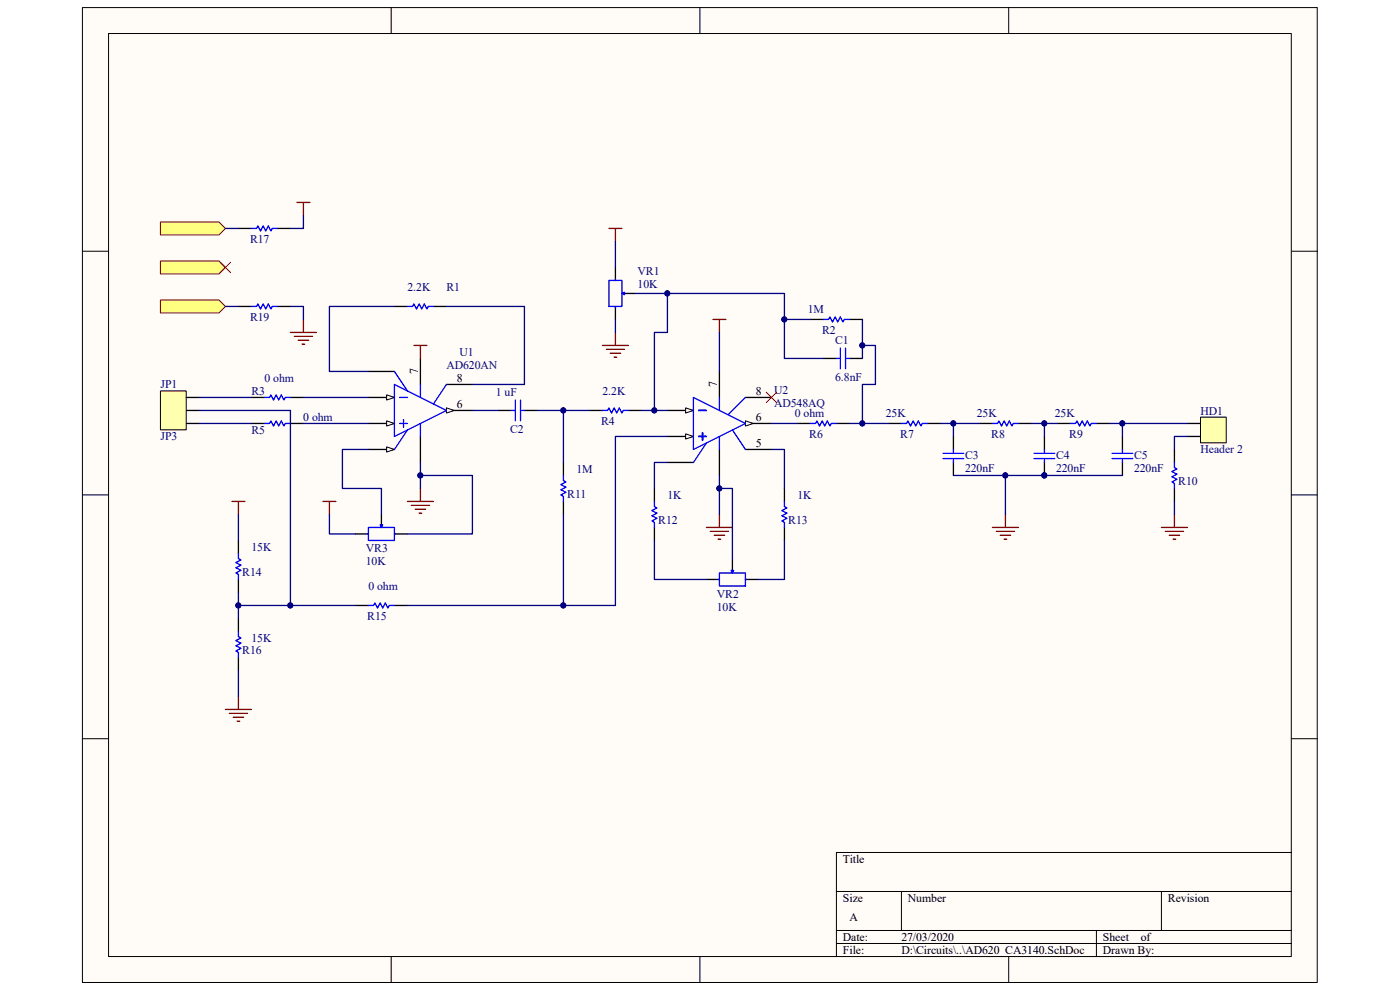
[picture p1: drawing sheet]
<svg xmlns="http://www.w3.org/2000/svg" width="297mm" height="210mm" viewBox="0 0 297 210" stroke-linecap="round" stroke-linejoin="round" font-family="sans-serif">
<path d="M17.5 1.7h261.9v206.7h-261.9z" fill="#fffcf8"/>
<path d="M17.5 1.6h261.9v206.8h-261.9z" fill="none" stroke="#000" stroke-width=".21"/>
<path d="M23.1 7.2h250.8v195.7h-250.8z" fill="#fffcf8"/>
<g fill="none" stroke="#000" stroke-width=".21">
<path d="M23 7.1h250.9v195.8h-250.9zM83 1.6v5.5M148.5 1.6v5.5M214 1.6v5.5M17.5 53.3h5.5M274 53.3h5.5M17.5 105h5.5M274 105h5.5M17.5 156.7h5.5M274 156.7h5.5M177.4 189.1h96.6M177.4 197.4h96.6"/>
<path d="M191.2 189.1v8.3M232.6 197.4v5.5M246.4 189.1v8.3M274 180.8h-96.6v22.1M83 202.9v5.5M148.5 202.9v5.5M177.4 200.1h96.6M214 202.9v5.5"/>
</g>
<path d="M78.2 78.8h5.5M78.2 84.3h5.5" fill="none" stroke="#000" stroke-width=".28"/>
<path d="M82 83.8l1.7 .5-1.7 .6z" fill="#fffcf8"/>
<path d="M82 83.8l1.7 .5-1.7 .6z" fill="none" stroke="#000" stroke-width=".21"/>
<path d="M78.2 89.8h5.5" fill="none" stroke="#000" stroke-width=".28"/>
<path d="M82 89.3l1.7 .5-1.7 .6z" fill="#fffcf8"/>
<path d="M82 89.3l1.7 .5-1.7 .6z" fill="none" stroke="#000" stroke-width=".21"/>
<path d="M78.2 95.3h5.5M89.2 92.6v5.5" fill="none" stroke="#000" stroke-width=".28"/>
<path d="M82 94.8l1.7 .5-1.7 .6z" fill="#fffcf8"/>
<path d="M82 94.8l1.7 .5-1.7 .6z" fill="none" stroke="#000" stroke-width=".21"/>
<path d="M94.7 87.1h5.5" fill="none" stroke="#000" stroke-width=".28"/>
<path d="M94.7 86.5l1.7 .6-1.7 .5z" fill="#fffcf8"/>
<path d="M94.7 86.5l1.7 .6-1.7 .5z" fill="none" stroke="#000" stroke-width=".21"/>
<g fill="none" stroke="#000" stroke-width=".28">
<path d="M83.7 65h2.7M89.2 76v5.6M91.9 65h2.8M39.5 87.1h2.8M39.5 89.8h2.8M53.3 84.3h2.8M53.3 89.8h2.8M61.6 84.3h2.8M61.6 89.8h2.8M94.7 81.6h5.5M105.7 87.1h2.8M111.3 87.1h2.7"/>
<path d="M119.5 98.1v2.8M125 87.1h2.8M133.3 87.1h2.8M50.6 114.6v2.8M119.5 106.4v2.7M50.6 122.9v2.8M50.6 131.2v2.7M50.6 139.5v2.7M75.4 128.4h2.8M83.7 128.4h2.7"/>
</g>
<g fill="none" stroke="#00f" stroke-width=".28">
<path d="M83.7 78.8l2.7 4.1M86.4 65h1.1l.3-.5 .6 1.1 .5-1.1 .6 1.1 .5-1.1 .6 1.1 .2-.6h1.1M56.1 84.3h1.1l.3-.5 .5 1.1 .6-1.1 .5 1.1 .6-1.1 .5 1.1 .3-.6h1.1M56.1 89.8h1.1l.3-.5 .5 1.1 .6-1.1 .5 1.1 .6-1.1 .5 1.1 .3-.6h1.1M83.7 81.6l11 5.5-11 5.5zM84.8 84.3h1.6M84.8 89.8h1.6M85.6 89v1.7M86.4 91.2l-2.7 4.1M89.2 81.6v2.7M89.2 89.8v2.8M94.7 81.6l-2.8 4.1"/>
<path d="M108.5 87.1h.8M109.3 84.9v4.4M110.4 84.9v4.4M110.4 87.1h.9M127.8 87.1h1.1l.3-.6 .5 1.1 .6-1.1 .5 1.1 .6-1.1 .5 1.1 .3-.5h1.1M50.6 117.4v1.1l.5 .3-1.1 .5 1.1 .6-1.1 .5 1.1 .6-1.1 .5 .6 .3v1.1M119.5 100.9v1.1l.6 .2-1.1 .6 1.1 .5-1.1 .6 1.1 .5-1.1 .6 .5 .3v1.1M50.6 133.9v1.2l.5 .2-1.1 .6 1.1 .5-1.1 .6 1.1 .5-1.1 .6 .6 .3v1.1M78.2 128.4h1.1l.2-.5 .6 1.1 .5-1.1 .6 1.1 .5-1.1 .6 1.1 .3-.6h1.1"/>
</g>
<g fill="none" stroke="#800000" stroke-width=".28">
<path d="M87.8 73.3h2.8M89.2 73.3v2.7M49.2 106.4h2.8M50.6 106.4v2.7M86.4 106.4h5.5M87.3 107.2h3.8M88.1 108h2.2M88.9 108.9h.6M89.2 103.6v2.8M47.8 150.5h5.5M48.6 151.3h3.9M49.5 152.1h2.2"/>
<path d="M50.3 153h.6M50.6 147.7v2.8"/>
</g>
<path d="M34.1 83h5.4v8.2h-5.4z" fill="#ffffb0"/>
<path d="M34 82.9h5.5v8.3h-5.5z" fill="none" stroke="#000" stroke-width=".21"/>
<path d="M39.5 84.3h2.8M141.6 92.6h5.5M158.1 84.3h5.6M158.1 95.3h5.6" fill="none" stroke="#000" stroke-width=".28"/>
<path d="M145.4 92l1.7 .6-1.7 .5z" fill="#fffcf8"/>
<path d="M145.4 92l1.7 .6-1.7 .5z" fill="none" stroke="#000" stroke-width=".21"/>
<path d="M141.6 87.1h5.5" fill="none" stroke="#000" stroke-width=".28"/>
<path d="M145.4 86.5l1.7 .6-1.7 .5z" fill="#fffcf8"/>
<path d="M145.4 86.5l1.7 .6-1.7 .5z" fill="none" stroke="#000" stroke-width=".21"/>
<path d="M158.1 89.8h5.6" fill="none" stroke="#000" stroke-width=".28"/>
<path d="M158.1 89.3l1.7 .5-1.7 .6z" fill="#fffcf8"/>
<path d="M158.1 89.3l1.7 .5-1.7 .6z" fill="none" stroke="#000" stroke-width=".21"/>
<path d="M152.6 78.8v5.5M141.6 98.1h5.5M152.6 95.3v5.6M155.4 118.8v2.7M149.9 122.9h2.7M158.1 122.9h2.8" fill="none" stroke="#000" stroke-width=".28"/>
<g fill="none" stroke="#00f" stroke-width=".28">
<path d="M147.1 84.3l11 5.5-11 5.5zM148.2 87.1h1.7M148.2 92.6h1.7M149 91.8v1.6M149.9 94l-2.8 4.1M152.6 84.3v2.8M152.6 92.6v2.7M155.4 91.2l2.7 4.1M158.1 84.3l-3.5 3.6M152.3 122.9h.3M152.6 121.5h5.5v2.8h-5.5zM155.4 121.3v.2"/>
<path d="M158.1 122.9h.3"/>
</g>
<path d="M151.2 67.8h2.8M152.6 67.8v2.7M149.9 111.9h5.5M150.7 112.7h3.9M151.5 113.5h2.2M152.3 114.4h.6M152.6 109.1v2.8" fill="none" stroke="#800000" stroke-width=".28"/>
<path d="M155.1 121h.6l-.3 .5z" fill="#00f"/>
<path d="M129.2 59.5h2.7v5.5h-2.7zM130.6 59.2v.3M130.6 65v.3M131.9 62.2h.3M138.8 106.4v1.1l.6 .2-1.1 .6 1.1 .6-1.1 .5 1.1 .6-1.1 .5 .5 .3v1.1M166.4 106.4v1.1l.6 .2-1.1 .6 1.1 .6-1.1 .5 1.1 .6-1.1 .5 .5 .3v1.1M155.1 121h.6l-.3 .5z" fill="none" stroke="#00f" stroke-width=".28"/>
<path d="M130.6 56.7v2.8M130.6 65v2.8M131.9 62.2h2.8M138.8 103.6v2.8M138.8 111.9v2.7M166.4 103.6v2.8M166.4 111.9v2.7" fill="none" stroke="#000" stroke-width=".28"/>
<path d="M131.9 62.2l.6-.2v.5z" fill="#00f"/>
<g fill="none" stroke="#00f" stroke-width=".28">
<path d="M131.9 62.2l.6-.2v.5zM171.9 89.8h1.1l.3-.5 .6 1.1 .5-1.1 .6 1.1 .5-1.1 .6 1.1 .2-.6h1.1M191.2 89.8h1.1l.3-.5 .6 1.1 .5-1.1 .6 1.1 .5-1.1 .6 1.1 .2-.6h1.1M200.1 96.2h4.4M200.1 97.3h4.4M202.3 95.3v.9M202.3 97.3v.8M210.5 89.8h1.1l.3-.5 .6 1.1 .5-1.1 .6 1.1 .5-1.1 .6 1.1 .2-.6h1.2M219.4 96.2h4.4M219.4 97.3h4.4M221.6 95.3v.9M221.6 97.3v.8"/>
<path d="M227.1 89.8h1.1l.3-.5 .5 1.1 .6-1.1 .5 1.1 .6-1.1 .5 1.1 .3-.6h1.1M235.9 96.2h4.4M235.9 97.3h4.4M238.1 95.3v.9M238.1 97.3v.8"/>
</g>
<g fill="none" stroke="#000" stroke-width=".28">
<path d="M169.2 89.8h2.7M177.4 89.8h2.8M188.5 89.8h2.7M196.7 89.8h2.8M202.3 92.6v2.7M202.3 98.1v2.8M207.8 89.8h2.7M216.1 89.8h2.7M221.6 92.6v2.7M221.6 98.1v2.8M224.3 89.8h2.8M232.6 89.8h2.8"/>
<path d="M238.1 92.6v2.7M238.1 98.1v2.8M251.9 89.8h2.8M251.9 92.6h2.8"/>
</g>
<circle cx="221.5" cy="100.8" r=".53" fill="#000080" stroke="#000080" stroke-width=".21"/>
<path d="M210.5 111.9h5.6M211.4 112.7h3.8M212.2 113.5h2.2M213 114.4h.6M213.3 109.1v2.8" fill="none" stroke="#800000" stroke-width=".28"/>
<path d="M254.7 88.5h5.4v5.4h-5.4z" fill="#ffffb0"/>
<path d="M254.7 88.5h5.4v5.4h-5.4z" fill="none" stroke="#000" stroke-width=".21"/>
<path d="M171.9 67.8h2.8M174.7 76h2.7M180.2 67.8h2.8M180.2 76h2.8M249.1 95.3v2.8M75.4 113.3h2.8M80.9 109.1v2.8M83.7 113.3h2.7M249.1 103.6v2.8" fill="none" stroke="#000" stroke-width=".28"/>
<path d="M174.7 67.8h1.1l.3-.6 .5 1.1 .6-1.1 .5 1.1 .6-1.1 .5 1.1 .3-.5h1.1M177.4 76h.9M178.3 73.8v4.4M179.4 73.8v4.4M179.4 76h.8M249.1 98.1v1.1l.6 .3-1.1 .5 1.1 .6-1.1 .5 1.1 .6-1.1 .5 .5 .3v1.1M77.9 113.3h.3M78.2 111.9h5.5v2.7h-5.5zM80.9 111.6v.3M83.7 113.3h.2" fill="none" stroke="#00f" stroke-width=".28"/>
<path d="M129.2 48.5h2.7M130.6 48.5v2.7M127.8 73.3h5.5M128.6 74.1h3.9M129.5 74.9h2.2M130.3 75.8h.5M130.6 70.5v2.8M246.4 111.9h5.5M247.2 112.7h3.9M248 113.5h2.2M248.9 114.4h.5M249.1 109.1v2.8" fill="none" stroke="#800000" stroke-width=".28"/>
<path d="M80.6 111.3h.6l-.3 .6z" fill="#00f"/>
<path d="M80.6 111.3h.6l-.3 .6z" fill="none" stroke="#00f" stroke-width=".28"/>
<g fill="none" stroke="#000080" stroke-width=".28">
<path d="M130.6 51.2v5.5M83.7 65h-13.8v13.8h8.3M94.7 65h16.6v16.6h-11.1M130.6 67.8v2.7M134.7 62.2h31.7v5.6M141.6 62.2v8.3h-2.8v16.6M152.6 70.5v8.3M171.9 67.8h-5.5v8.2h8.3M183 67.8v8.2M183 73.3h2.7v8.3h-2.7v8.2M42.3 87.1h19.3v41.3M42.3 84.3h11"/>
<path d="M42.3 89.8h11M64.4 84.3h13.8M64.4 89.8h13.8M78.2 95.3h-5.6v8.3h8.3v5.5M89.2 98.1v5.5M100.2 87.1h5.5M114 87.1h5.5v11M119.5 87.1h5.5M136.1 87.1h5.5M141.6 92.6h-11v35.8h-11.1M141.6 98.1h-2.8v5.5M163.7 95.3h2.7v8.3"/>
<path d="M163.7 89.8h5.5M180.2 89.8h8.3M199.5 89.8h8.3M202.3 89.8v2.8M218.8 89.8h5.5M221.6 89.8v2.8M235.4 89.8h2.7v2.8M238.1 89.8h13.8M251.9 92.6h-2.8v2.7M50.6 109.1v5.5M69.9 109.1v4.2h5.5M89.2 100.9h11v12.4h-13.8"/>
<path d="M119.5 109.1v19.3h-33.1M138.8 114.6v8.3h11.1M152.6 100.9v8.2M152.6 103.6h2.8v15.2M166.4 114.6v8.3h-5.5M202.3 100.9h35.8M213.3 100.9v8.2M249.1 106.4v2.7M50.6 125.7v5.5M50.6 128.4h24.8M50.6 142.2v5.5"/>
</g>
<g fill="#000080" stroke="#000080" stroke-width=".21">
<circle cx="50.5" cy="128.4" r=".53"/>
<circle cx="119.5" cy="87.1" r=".53"/>
<circle cx="119.5" cy="128.4" r=".53"/>
<circle cx="61.6" cy="128.4" r=".53"/>
<circle cx="138.8" cy="87.1" r=".53"/>
<circle cx="152.6" cy="103.6" r=".53"/>
<circle cx="182.9" cy="89.8" r=".53"/>
<circle cx="202.2" cy="89.8" r=".53"/>
<circle cx="221.5" cy="89.8" r=".53"/>
<circle cx="238.1" cy="89.8" r=".53"/>
<circle cx="221.5" cy="100.8" r=".53"/>
<circle cx="213.3" cy="100.8" r=".53"/>
<circle cx="182.9" cy="73.3" r=".53"/>
<circle cx="166.4" cy="67.7" r=".53"/>
<circle cx="141.6" cy="62.2" r=".53"/>
<circle cx="89.2" cy="100.8" r=".53"/>
</g>
<path d="M68.5 106.4h2.8M69.9 106.4v2.7" fill="none" stroke="#800000" stroke-width=".28"/>
<g fill="#ffff80" stroke="#800000" stroke-width=".21">
<path d="M34 47.1h12.4l1.4 1.4-1.4 1.3h-12.4z" fill-rule="evenodd"/>
<path d="M34 55.4h12.4l1.4 1.3-1.4 1.4h-12.4z" fill-rule="evenodd"/>
<path d="M34 63.6h12.4l1.4 1.4-1.4 1.4h-12.4z" fill-rule="evenodd"/>
</g>
<path d="M63 42.9h2.7M64.4 42.9v2.8M61.6 70.5h5.5M62.4 71.3h3.9M63.3 72.2h2.2M64.1 73h.5M64.4 67.8v2.7" fill="none" stroke="#800000" stroke-width=".28"/>
<path d="M50.6 48.5h2.7M58.9 48.5h2.7M50.6 65h2.7M58.9 65h2.7" fill="none" stroke="#000" stroke-width=".28"/>
<path d="M53.3 48.5h1.1l.3-.6 .6 1.1 .5-1.1 .6 1.1 .5-1.1 .6 1.1 .2-.5h1.2M53.3 65h1.1l.3-.5 .6 1.1 .5-1.1 .6 1.1 .5-1.1 .6 1.1 .2-.6h1.2" fill="none" stroke="#00f" stroke-width=".28"/>
<path d="M47.8 48.5h2.8M64.4 45.7v2.8h-2.8M47.8 65h2.8M61.6 65h2.8v2.8" fill="none" stroke="#000080" stroke-width=".28"/>
<path d="M46.7 55.6l2.2 2.2M48.9 55.6l-2.2 2.2M162.5 83.2l2.3 2.2M164.8 83.2l-2.3 2.2" fill="none" stroke="#f00" stroke-width=".21"/>
<g font-size="2.5" fill="#000080">
<text x="53" y="51.5">R17</text>
<text x="135.3" y="58.4">VR1</text>
<text x="86.4" y="61.7">2.2K</text>
<text x="94.7" y="61.7">R1</text>
<text x="135.3" y="61.2">10K</text>
<text x="53" y="68.1">R19</text>
<text x="171.4" y="66.4">1M</text>
<text x="174.4" y="70.8">R2</text>
<text x="97.4" y="75.5">U1</text>
<text x="177.2" y="73">C1</text>
<text x="34" y="82.4">JP1</text>
<text x="53.3" y="83.8">R3</text>
<text x="56.1" y="81">0 ohm</text>
<text x="94.7" y="78.3">AD620AN</text>
<text x="127.8" y="83.8">2.2K</text>
<text x="164.2" y="83.5">U2</text>
<text x="177.2" y="80.7">6.8nF</text>
<text x="64.3" y="89.3">0 ohm</text>
<text x="105.2" y="84">1 uF</text>
<text x="164.2" y="86.2">AD548AQ</text>
<text x="168.6" y="88.5">0 ohm</text>
<text x="187.9" y="88.5">25K</text>
<text x="207.2" y="88.5">25K</text>
<text x="223.8" y="88.5">25K</text>
<text x="254.7" y="87.9">HD1</text>
<text x="34" y="93.4">JP3</text>
<text x="53.3" y="92">R5</text>
<text x="108.2" y="91.8">C2</text>
<text x="127.5" y="90.1">R4</text>
<text x="171.7" y="92.9">R6</text>
<text x="191" y="92.9">R7</text>
<text x="210.3" y="92.9">R8</text>
<text x="226.8" y="92.9">R9</text>
<text x="122.3" y="100.3">1M</text>
<text x="204.7" y="97.3">C3</text>
<text x="204.7" y="100">220nF</text>
<text x="224" y="97.3">C4</text>
<text x="224" y="100">220nF</text>
<text x="240.6" y="97.3">C5</text>
<text x="240.6" y="100">220nF</text>
<text x="254.7" y="96.2">Header 2</text>
<text x="120.4" y="105.5">R11</text>
<text x="141.6" y="105.8">1K</text>
<text x="169.2" y="105.8">1K</text>
<text x="250" y="102.8">R10</text>
<text x="139.7" y="111.1">R12</text>
<text x="167.2" y="111.1">R13</text>
<text x="53.3" y="116.9">15K</text>
<text x="77.6" y="117.1">VR3</text>
<text x="77.6" y="119.9">10K</text>
<text x="51.4" y="122.1">R14</text>
<text x="78.1" y="125.1">0 ohm</text>
<text x="77.9" y="131.5">R15</text>
<text x="152.1" y="126.8">VR2</text>
<text x="152.1" y="129.5">10K</text>
<text x="53.3" y="136.2">15K</text>
<text x="51.4" y="138.6">R16</text>
</g>
<g font-size="2.5">
<text x="88.6" y="79.3" transform="rotate(-90 88.6 79.3)">7</text>
<text x="96.9" y="81">8</text>
<text x="152.1" y="82.1" transform="rotate(-90 152.1 82.1)">7</text>
<text x="160.4" y="83.8">8</text>
<text x="96.9" y="86.5">6</text>
<text x="160.4" y="89.3">6</text>
<text x="160.4" y="94.8">5</text>
<text x="178.8" y="183.1">Title</text>
<text x="178.8" y="191.3">Size</text>
<text x="192.6" y="191.3">Number</text>
<text x="247.8" y="191.3">Revision</text>
<text x="180.2" y="195.5">A</text>
<text x="178.8" y="199.6">Date:</text>
<text x="178.8" y="202.4">File:</text>
<text x="191.2" y="199.6">27/03/2020</text>
<text x="191.2" y="202.4">D:\Circuits\..\AD620_CA3140.SchDoc</text>
<text x="234" y="199.6">Sheet</text>
<text x="234" y="202.4">Drawn By:</text>
<text x="242" y="199.6">of</text>
</g>
</svg>
